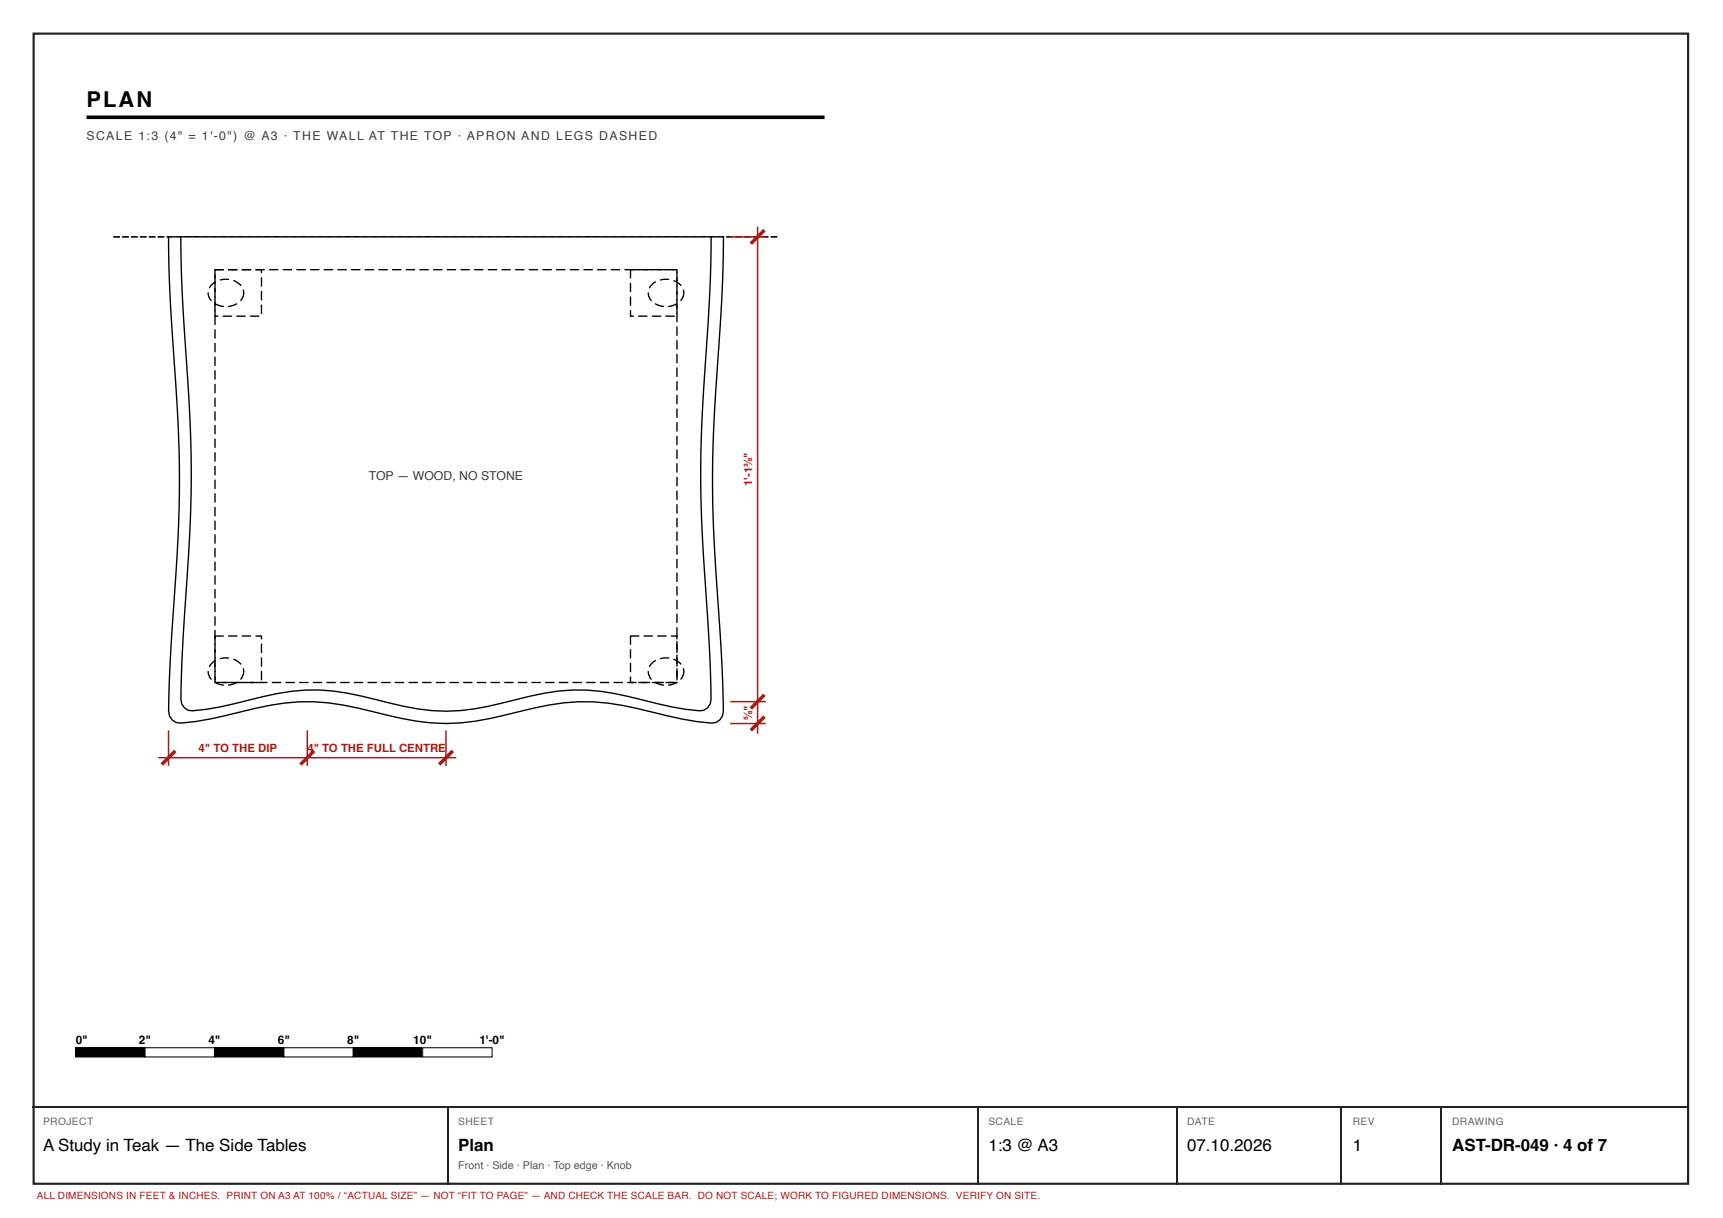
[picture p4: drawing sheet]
<svg xmlns="http://www.w3.org/2000/svg" width="420mm" height="297mm" viewBox="0 0 420 297" stroke-linecap="round" stroke-linejoin="round" font-family="sans-serif">
<path d="M8.2 8.2h403.5v280.5h-403.5z" fill="none" stroke="#222" stroke-width=".53"/>
<path d="M21.1 28.6h180" fill="none" stroke="#000" stroke-width=".87" stroke-linecap="butt"/>
<path d="M27.6 57.6h1.5a.2 .2 0 0 1 .2 .2 .2 .2 0 0 1-.2 .2h-1.4zM29.8 57.6h1.5a.2 .2 0 0 1 .2 .2 .2 .2 0 0 1-.2 .2h-1.4zM32 57.6h1.4a.2 .2 0 0 1 .2 .2 .2 .2 0 0 1-.2 .2h-1.4zM34.1 57.6h1.5a.2 .2 0 0 1 .2 .2 .2 .2 0 0 1-.2 .2h-1.4zM36.3 57.6h1.5a.2 .2 0 0 1 .2 .2 .2 .2 0 0 1-.2 .2h-1.4zM38.5 57.6h1.4a.2 .2 0 0 1 .2 .2 .2 .2 0 0 1-.2 .2h-1.4zM40.6 57.6h1.5a.2 .2 0 0 1 .2 .2 .2 .2 0 0 1-.2 .2h-1.4zM42.8 57.6h1.5a.2 .2 0 0 1 .2 .2 .2 .2 0 0 1-.2 .2h-1.4zM45 57.6h1.4a.2 .2 0 0 1 .2 .2 .2 .2 0 0 1-.2 .2h-1.4zM47.1 57.6h1.5a.2 .2 0 0 1 .2 .2 .2 .2 0 0 1-.2 .2h-1.4zM49.3 57.6h1.5a.2 .2 0 0 1 .2 .2 .2 .2 0 0 1-.2 .2h-1.4zM51.5 57.6h1.4a.2 .2 0 0 1 .2 .2 .2 .2 0 0 1-.2 .2h-1.4zM53.6 57.6h1.5a.2 .2 0 0 1 .2 .2 .2 .2 0 0 1-.2 .2h-1.4zM55.8 57.6h1.5a.2 .2 0 0 1 .2 .2 .2 .2 0 0 1-.2 .2h-1.4zM58 57.6h1.4a.2 .2 0 0 1 .2 .2 .2 .2 0 0 1-.2 .2h-1.4zM60.1 57.6h1.5a.2 .2 0 0 1 .2 .2 .2 .2 0 0 1-.2 .2h-1.4zM62.3 57.6h1.5a.2 .2 0 0 1 .2 .2 .2 .2 0 0 1-.2 .2h-1.4zM64.5 57.6h1.4a.2 .2 0 0 1 .2 .2 .2 .2 0 0 1-.2 .2h-1.4zM66.6 57.6h1.5a.2 .2 0 0 1 .2 .2 .2 .2 0 0 1-.2 .2h-1.4zM68.8 57.6h1.5a.2 .2 0 0 1 .2 .2 .2 .2 0 0 1-.2 .2h-1.4zM71 57.6h1.4a.2 .2 0 0 1 .2 .2 .2 .2 0 0 1-.2 .2h-1.4zM73.1 57.6h1.5a.2 .2 0 0 1 .2 .2 .2 .2 0 0 1-.2 .2h-1.4zM75.3 57.6h1.5a.2 .2 0 0 1 .2 .2 .2 .2 0 0 1-.2 .2h-1.4zM77.5 57.6h1.4a.2 .2 0 0 1 .2 .2 .2 .2 0 0 1-.2 .2h-1.4zM79.6 57.6h1.5a.2 .2 0 0 1 .2 .2 .2 .2 0 0 1-.2 .2h-1.4zM81.8 57.6h1.5a.2 .2 0 0 1 .2 .2 .2 .2 0 0 1-.2 .2h-1.4zM84 57.6h1.4a.2 .2 0 0 1 .2 .2 .2 .2 0 0 1-.2 .2h-1.4zM86.1 57.6h1.5a.2 .2 0 0 1 .2 .2 .2 .2 0 0 1-.2 .2h-1.4zM88.3 57.6h1.5a.2 .2 0 0 1 .2 .2 .2 .2 0 0 1-.2 .2h-1.4zM90.5 57.6h1.4a.2 .2 0 0 1 .2 .2 .2 .2 0 0 1-.2 .2h-1.4zM92.6 57.6h1.5a.2 .2 0 0 1 .2 .2 .2 .2 0 0 1-.2 .2h-1.4zM94.8 57.6h1.5a.2 .2 0 0 1 .2 .2 .2 .2 0 0 1-.2 .2h-1.4zM97 57.6h1.4a.2 .2 0 0 1 .2 .2 .2 .2 0 0 1-.2 .2h-1.4zM99.1 57.6h1.5a.2 .2 0 0 1 .2 .2 .2 .2 0 0 1-.2 .2h-1.4zM101.3 57.6h1.5a.2 .2 0 0 1 .2 .2 .2 .2 0 0 1-.2 .2h-1.4zM103.5 57.6h1.4a.2 .2 0 0 1 .2 .2 .2 .2 0 0 1-.2 .2h-1.4zM105.6 57.6h1.5a.2 .2 0 0 1 .2 .2 .2 .2 0 0 1-.2 .2h-1.4zM107.8 57.6h1.5a.2 .2 0 0 1 .2 .2 .2 .2 0 0 1-.2 .2h-1.4zM110 57.6h1.4a.2 .2 0 0 1 .2 .2 .2 .2 0 0 1-.2 .2h-1.4zM112.1 57.6h1.5a.2 .2 0 0 1 .2 .2 .2 .2 0 0 1-.2 .2h-1.4zM114.3 57.6h1.5a.2 .2 0 0 1 .2 .2 .2 .2 0 0 1-.2 .2h-1.4zM116.5 57.6h1.4a.2 .2 0 0 1 .2 .2 .2 .2 0 0 1-.2 .2h-1.4zM118.6 57.6h1.5a.2 .2 0 0 1 .2 .2 .2 .2 0 0 1-.2 .2h-1.4zM120.8 57.6h1.5a.2 .2 0 0 1 .2 .2 .2 .2 0 0 1-.2 .2h-1.4zM123 57.6h1.4a.2 .2 0 0 1 .2 .2 .2 .2 0 0 1-.2 .2h-1.4zM125.1 57.6h1.5a.2 .2 0 0 1 .2 .2 .2 .2 0 0 1-.2 .2h-1.4zM127.3 57.6h1.5a.2 .2 0 0 1 .2 .2 .2 .2 0 0 1-.2 .2h-1.4zM129.5 57.6h1.4a.2 .2 0 0 1 .2 .2 .2 .2 0 0 1-.2 .2h-1.4zM131.6 57.6h1.5a.2 .2 0 0 1 .2 .2 .2 .2 0 0 1-.2 .2h-1.4zM133.8 57.6h1.5a.2 .2 0 0 1 .2 .2 .2 .2 0 0 1-.2 .2h-1.4zM136 57.6h1.4a.2 .2 0 0 1 .2 .2 .2 .2 0 0 1-.2 .2h-1.4zM138.1 57.6h1.5a.2 .2 0 0 1 .2 .2 .2 .2 0 0 1-.2 .2h-1.4zM140.3 57.6h1.5a.2 .2 0 0 1 .2 .2 .2 .2 0 0 1-.2 .2h-1.4zM142.5 57.6h1.4a.2 .2 0 0 1 .2 .2 .2 .2 0 0 1-.2 .2h-1.4zM144.6 57.6h1.5a.2 .2 0 0 1 .2 .2 .2 .2 0 0 1-.2 .2h-1.4zM146.8 57.6h1.5a.2 .2 0 0 1 .2 .2 .2 .2 0 0 1-.2 .2h-1.4zM149 57.6h1.4a.2 .2 0 0 1 .2 .2 .2 .2 0 0 1-.2 .2h-1.4zM151.1 57.6h1.5a.2 .2 0 0 1 .2 .2 .2 .2 0 0 1-.2 .2h-1.4zM153.3 57.6h1.5a.2 .2 0 0 1 .2 .2 .2 .2 0 0 1-.2 .2h-1.4zM155.5 57.6h1.4a.2 .2 0 0 1 .2 .2 .2 .2 0 0 1-.2 .2h-1.4zM157.6 57.6h1.5a.2 .2 0 0 1 .2 .2 .2 .2 0 0 1-.2 .2h-1.4zM159.8 57.6h1.5a.2 .2 0 0 1 .2 .2 .2 .2 0 0 1-.2 .2h-1.4zM162 57.6h1.4a.2 .2 0 0 1 .2 .2 .2 .2 0 0 1-.2 .2h-1.4zM164.1 57.6h1.5a.2 .2 0 0 1 .2 .2 .2 .2 0 0 1-.2 .2h-1.4zM166.3 57.6h1.5a.2 .2 0 0 1 .2 .2 .2 .2 0 0 1-.2 .2h-1.4zM168.5 57.6h1.4a.2 .2 0 0 1 .2 .2 .2 .2 0 0 1-.2 .2h-1.4zM170.6 57.6h1.5a.2 .2 0 0 1 .2 .2 .2 .2 0 0 1-.2 .2h-1.4zM172.8 57.6h1.5a.2 .2 0 0 1 .2 .2 .2 .2 0 0 1-.2 .2h-1.4zM175 57.6h1.4a.2 .2 0 0 1 .2 .2 .2 .2 0 0 1-.2 .2h-1.4zM177.1 57.6h1.5a.2 .2 0 0 1 .2 .2 .2 .2 0 0 1-.2 .2h-1.4zM179.3 57.6h1.5a.2 .2 0 0 1 .2 .2 .2 .2 0 0 1-.2 .2h-1.4zM181.5 57.6h1.4a.2 .2 0 0 1 .2 .2 .2 .2 0 0 1-.2 .2h-1.4zM183.6 57.6h1.5a.2 .2 0 0 1 .2 .2 .2 .2 0 0 1-.2 .2h-1.4zM185.8 57.6h1.5a.2 .2 0 0 1 .2 .2 .2 .2 0 0 1-.2 .2h-1.4zM188 57.6h1.4a.2 .2 0 0 1 .2 .2 .2 .2 0 0 1-.2 .2h-1.4z" fill="#000"/>
<path d="M41.1 57.8h135.3a628.5 628.5 0 0 1-2.1 41.7 345.4 345.4 0 0 0 1.1 51.4l.7 12.9 .3 9.6a2.81 2.81 0 0 1-3 2.9 98.8 98.8 0 0 1-17.9-3.5 49.9 49.9 0 0 0-25.2-.2l-3.6 .9a62.3 62.3 0 0 1-21.5 2.8 110.1 110.1 0 0 1-18-3.7 49.7 49.7 0 0 0-25.1 .2l-3.6 .8a81.2 81.2 0 0 1-14.4 2.7 2.81 2.81 0 0 1-3-2.9 898.1 898.1 0 0 1 2.3-41.7 346.6 346.6 0 0 0-1.2-48.2 357.4 357.4 0 0 1-1.1-25.7z" fill="#fff"/>
<path d="M41.1 57.8h135.3a628.5 628.5 0 0 1-2.1 41.7 345.4 345.4 0 0 0 1.1 51.4l.7 12.9 .3 9.6a2.81 2.81 0 0 1-3 2.9 98.8 98.8 0 0 1-17.9-3.5 49.9 49.9 0 0 0-25.2-.2l-3.6 .9a62.3 62.3 0 0 1-21.5 2.8 110.1 110.1 0 0 1-18-3.7 49.7 49.7 0 0 0-25.1 .2l-3.6 .8a81.2 81.2 0 0 1-14.4 2.7 2.81 2.81 0 0 1-3-2.9 898.1 898.1 0 0 1 2.3-41.7 346.6 346.6 0 0 0-1.2-48.2 357.4 357.4 0 0 1-1.1-25.7zM44.1 57.8a620.4 620.4 0 0 0 2 40.7 342.4 342.4 0 0 1-1 50.1l-.7 12.5-.3 9.4a2.71 2.71 0 0 0 2.9 2.8 92.6 92.6 0 0 0 17.1-3.4 46.7 46.7 0 0 1 24.1-.2l3.4 .9a58.4 58.4 0 0 0 20.6 2.7 103.6 103.6 0 0 0 17.2-3.6 46.6 46.6 0 0 1 24 .2l3.4 .8a75.9 75.9 0 0 0 13.8 2.6 2.71 2.71 0 0 0 2.8-2.8 893.5 893.5 0 0 0-2.2-40.7 344.3 344.3 0 0 1 1.2-47 354.9 354.9 0 0 0 1-25" fill="none" stroke="#000" stroke-width=".33"/>
<g fill="#000">
<path d="M18.5 255.5h16.9v2.2h-16.9z"/>
<path d="M55.6 65.6h2.2l.1 .2-.1 .1h-2zM59 65.6h2.1l.2 .2-.2 .1h-2zM62.3 65.6h2.1l.2 .2-.2 .1h-2zM65.6 65.6h2.2l.1 .2-.1 .1h-2zM69 65.6h2.1l.2 .2-.2 .1h-2zM72.3 65.6h2.1l.2 .2-.2 .1h-2zM75.6 65.6h2.2l.1 .2-.1 .1h-2zM79 65.6h2.1l.2 .2-.2 .1h-2zM82.3 65.6h2.1l.2 .2-.2 .1h-2zM85.6 65.6h2.2l.1 .2-.1 .1h-2zM89 65.6h2.1l.2 .2-.2 .1h-2zM92.3 65.6h2.1l.2 .2-.2 .1h-2zM95.6 65.6h2.2l.1 .2-.1 .1h-2zM99 65.6h2.1l.2 .2-.2 .1h-2zM102.3 65.6h2.1l.2 .2-.2 .1h-2zM105.6 65.6h2.2l.1 .2-.1 .1h-2zM109 65.6h2.1l.2 .2-.2 .1h-2zM112.3 65.6h2.1l.2 .2-.2 .1h-2zM115.6 65.6h2.2l.1 .2-.1 .1h-2zM119 65.6h2.1l.2 .2-.2 .1h-2zM122.3 65.6h2.1l.2 .2-.2 .1h-2zM125.6 65.6h2.2l.1 .2-.1 .1h-2zM129 65.6h2.1l.2 .2-.2 .1h-2zM132.3 65.6h2.1l.2 .2-.2 .1h-2zM135.6 65.6h2.2l.1 .2-.1 .1h-2zM139 65.6h2.1l.2 .2-.2 .1h-2zM142.3 65.6h2.1l.2 .2-.2 .1h-2zM145.6 65.6h2.2l.1 .2-.1 .1h-2zM149 65.6h2.1l.2 .2-.2 .1h-2zM152.3 65.6h2.1l.2 .2-.2 .1h-2zM155.6 65.6h2.2l.1 .2-.1 .1h-2zM159 65.6h2.1l.2 .2-.2 .1h-2zM162.3 65.6h2.1l.2 .2-.2 .1h-2zM165 66.3l.3 .1v2l-.2 .2-.2-.2zM165 69.6l.3 .2v2l-.2 .1-.2-.1zM165 73l.3 .1v2l-.2 .2-.2-.2zM165 76.3l.3 .1v2l-.2 .2-.2-.2zM165 79.6l.3 .2v2l-.2 .1-.2-.1zM165 83l.3 .1v2l-.2 .2-.2-.2zM165 86.3l.3 .1v2l-.2 .2-.2-.2zM165 89.6l.3 .2v2l-.2 .1-.2-.1zM165 93l.3 .1v2l-.2 .2-.2-.2zM165 96.3l.3 .1v2l-.2 .2-.2-.2zM165 99.6l.3 .2v2l-.2 .1-.2-.1zM165 103l.3 .1v2l-.2 .2-.2-.2zM165 106.3l.3 .1v2l-.2 .2-.2-.2zM165 109.6l.3 .2v2l-.2 .1-.2-.1zM165 113l.3 .1v2l-.2 .2-.2-.2zM165 116.3l.3 .1v2l-.2 .2-.2-.2zM165 119.6l.3 .2v2l-.2 .1-.2-.1zM165 123l.3 .1v2l-.2 .2-.2-.2zM165 126.3l.3 .1v2l-.2 .2-.2-.2zM165 129.6l.3 .2v2l-.2 .1-.2-.1zM165 133l.3 .1v2l-.2 .2-.2-.2zM165 136.3l.3 .1v2l-.2 .2-.2-.2zM165 139.6l.3 .2v2l-.2 .1-.2-.1zM165 143l.3 .1v2l-.2 .2-.2-.2zM165 146.3l.3 .1v2l-.2 .2-.2-.2zM165 149.6l.3 .2v2l-.2 .1-.2-.1zM165 153l.3 .1v2l-.2 .2-.2-.2zM165 156.3l.3 .1v2l-.2 .2-.2-.2zM165 159.6l.3 .2v2l-.2 .1-.2-.1zM165 163l.3 .1v2l-.2 .2-.2-.2zM163 166.3h2.1l.2 .1-.2 .2h-2zM159.6 166.3h2.2l.1 .1-.1 .2h-2zM156.3 166.3h2.1l.2 .1-.2 .2h-2zM153 166.3h2.1l.2 .1-.2 .2h-2zM149.6 166.3h2.2l.1 .1-.1 .2h-2zM146.3 166.3h2.1l.2 .1-.2 .2h-2zM143 166.3h2.1l.2 .1-.2 .2h-2zM139.6 166.3h2.2l.1 .1-.1 .2h-2zM136.3 166.3h2.1l.2 .1-.2 .2h-2zM133 166.3h2.1l.2 .1-.2 .2h-2zM129.6 166.3h2.2l.1 .1-.1 .2h-2zM126.3 166.3h2.1l.2 .1-.2 .2h-2zM123 166.3h2.1l.2 .1-.2 .2h-2zM119.6 166.3h2.2l.1 .1-.1 .2h-2zM116.3 166.3h2.1l.2 .1-.2 .2h-2zM113 166.3h2.1l.2 .1-.2 .2h-2zM109.6 166.3h2.2l.1 .1-.1 .2h-2zM106.3 166.3h2.1l.2 .1-.2 .2h-2zM103 166.3h2.1l.2 .1-.2 .2h-2zM99.6 166.3h2.2l.1 .1-.1 .2h-2zM96.3 166.3h2.1l.2 .1-.2 .2h-2zM93 166.3h2.1l.2 .1-.2 .2h-2zM89.6 166.3h2.2l.1 .1-.1 .2h-2zM86.3 166.3h2.1l.2 .1-.2 .2h-2zM83 166.3h2.1l.2 .1-.2 .2h-2zM79.6 166.3h2.2l.1 .1-.1 .2h-2zM76.3 166.3h2.1l.2 .1-.2 .2h-2zM73 166.3h2.1l.2 .1-.2 .2h-2zM69.6 166.3h2.2l.1 .1-.1 .2h-2zM66.3 166.3h2.1l.2 .1-.2 .2h-2zM63 166.3h2.1l.2 .1-.2 .2h-2zM59.6 166.3h2.2l.1 .1-.1 .2h-2zM56.3 166.3h2.1l.2 .1-.2 .2h-2zM53 166.3h2.1l.2 .1-.2 .2h-2zM52.3 163.6l.3 .2v2l-.2 .1-.1-.1zM52.3 160.3l.3 .1v2l-.2 .2-.1-.2zM52.3 157l.3 .1v2l-.2 .2-.1-.2zM52.3 153.6l.3 .2v2l-.2 .1-.1-.1zM52.3 150.3l.3 .1v2l-.2 .2-.1-.2zM52.3 147l.3 .1v2l-.2 .2-.1-.2zM52.3 143.6l.3 .2v2l-.2 .1-.1-.1zM52.3 140.3l.3 .1v2l-.2 .2-.1-.2zM52.3 137l.3 .1v2l-.2 .2-.1-.2zM52.3 133.6l.3 .2v2l-.2 .1-.1-.1zM52.3 130.3l.3 .1v2l-.2 .2-.1-.2zM52.3 127l.3 .1v2l-.2 .2-.1-.2zM52.3 123.6l.3 .2v2l-.2 .1-.1-.1zM52.3 120.3l.3 .1v2l-.2 .2-.1-.2zM52.3 117l.3 .1v2l-.2 .2-.1-.2zM52.3 113.6l.3 .2v2l-.2 .1-.1-.1zM52.3 110.3l.3 .1v2l-.2 .2-.1-.2zM52.3 107l.3 .1v2l-.2 .2-.1-.2zM52.3 103.6l.3 .2v2l-.2 .1-.1-.1zM52.3 100.3l.3 .1v2l-.2 .2-.1-.2zM52.3 97l.3 .1v2l-.2 .2-.1-.2zM52.3 93.6l.3 .2v2l-.2 .1-.1-.1zM52.3 90.3l.3 .1v2l-.2 .2-.1-.2zM52.3 87l.3 .1v2l-.2 .2-.1-.2zM52.3 83.6l.3 .2v2l-.2 .1-.1-.1zM52.3 80.3l.3 .1v2l-.2 .2-.1-.2zM52.3 77l.3 .1v2l-.2 .2-.1-.2zM52.3 73.6l.3 .2v2l-.2 .1-.1-.1zM52.3 70.3l.3 .1v2l-.2 .2-.1-.2zM52.3 67l.3 .1v2l-.2 .2-.1-.2zM52.3 65.6h2.1l.2 .2-.2 .1h-2z"/>
<path d="M55.6 65.6h2.2l.1 .2-.1 .1h-2zM59 65.6h2.1l.2 .2-.2 .1h-2zM62.3 65.6h1.5l.1 .9h-.3v-.7h.2v.1h-1.4zM63.6 67.6l.3 .2v2l-.1 .1-.2-.1zM63.6 71l.3 .1v2l-.1 .2-.2-.2zM63.6 74.3l.3 .1v2l-.1 .2-.2-.2zM61 77l2.1-.1 .2 .2-.2 .2h-2zM57.6 77l2.2-.1 .1 .2-.1 .2h-2zM54.3 77l2.1-.1 .2 .2-.2 .2h-2zM52.3 75.6l.3 .2v1.3h-.2v-.2h.8v.4l-.9-.1zM52.3 72.3l.3 .1v2l-.2 .2-.1-.2zM52.3 69l.3 .1v2l-.2 .2-.1-.2zM52.3 65.6h2.1l.2 .2-.2 .1h-2v-.1h.2v2l-.2 .1-.1-.1z"/>
<path d="M55.6 74.6l2.1-.7 .1 .2a2.63 2.63 0 0 1-2.2 .6zM52.4 74l2.1 .6 .1 .2a3 3 0 0 1-2.2-.7zM50.6 71.3l.3 .1 .1 .8 .6 1-.1 .2a2.24 2.24 0 0 1-.9-2.1zM51.4 69.4l1-.8 .2 .1v.2l-1.6 1.4-.1-.2zM53.7 68.1l1.4-.2 .6 .1 .2 .2-.1 .1-2.1 .1zM56.9 68.3a2.7 2.7 0 0 1 2 1.4h-.3l-1.7-1.1zM59.2 70.6h.2a2.31 2.31 0 0 1-.7 2.8l-.1-.1a3.3 3.3 0 0 0 .6-2.7z"/>
<path d="M157 65.6h2.1l.2 .2-.2 .1h-2zM160.3 65.6h2.1l.2 .2-.2 .1h-2zM163.6 65.6h1.6l.1 .9h-.4v-.7h.2v.1h-1.3zM165 67.6l.3 .2v2l-.2 .1-.2-.1zM165 71l.3 .1v2l-.2 .2-.2-.2zM165 74.3l.3 .1v2l-.2 .2-.2-.2zM162.3 77l2.1-.1 .2 .2-.2 .2h-2zM159 77l2.1-.1 .2 .2-.2 .2h-2zM155.6 77l2.2-.1 .1 .2-.1 .2h-2zM153.6 75.6l.3 .2v1.3h-.1v-.2h.7v.4l-.9-.1zM153.6 72.3l.3 .1v2l-.1 .2-.2-.2zM153.6 69l.3 .1v2l-.1 .2-.2-.2zM153.6 65.6h2.2l.1 .2-.1 .1h-2v-.1h.1v2l-.1 .1-.2-.1z"/>
<path d="M163 74.6l2-.7 .2 .2a2.63 2.63 0 0 1-2.3 .6zM159.8 74l2.1 .6v.2a3 3 0 0 1-2.2-.7zM158 71.3l.3 .1 .1 .8 .6 1-.1 .2a2.24 2.24 0 0 1-.9-2.1zM158.7 69.4l1-.8 .3 .1v.2l-1.7 1.4v-.2zM161 68.1l1.4-.2 .7 .1 .1 .2-.1 .1-2 .1zM164.3 68.3a2.7 2.7 0 0 1 1.9 1.4h-.2l-1.7-1.1zM166.6 70.6h.1a2.31 2.31 0 0 1-.7 2.8l-.1-.1a3.3 3.3 0 0 0 .7-2.7z"/>
<path d="M55.6 155l2.2-.1 .1 .2-.1 .2h-2zM59 155l2.1-.1 .2 .2-.2 .2h-2zM62.3 155l1.5-.1 .1 .9h-.3v-.7h.2v.2h-1.4zM63.6 157l.3 .1v2l-.1 .2-.2-.2zM63.6 160.3l.3 .1v2l-.1 .2-.2-.2zM63.6 163.6l.3 .2v2l-.1 .1-.2-.1zM61 166.3h2.1l.2 .1-.2 .2h-2zM57.6 166.3h2.2l.1 .1-.1 .2h-2zM54.3 166.3h2.1l.2 .1-.2 .2h-2zM52.3 165l.3 .1v1.3h-.2v-.1h.8v.3l-.9-.1zM52.3 161.6l.3 .2v2l-.2 .1-.1-.1zM52.3 158.3l.3 .1v2l-.2 .2-.1-.2zM52.3 155l2.1-.1 .2 .2-.2 .2h-2v-.2h.2v2l-.2 .2-.1-.2z"/>
<path d="M157 155l2.1-.1 .2 .2-.2 .2h-2zM160.3 155l2.1-.1 .2 .2-.2 .2h-2zM163.6 155l1.6-.1 .1 .9h-.4v-.7h.2v.2h-1.3zM165 157l.3 .1v2l-.2 .2-.2-.2zM165 160.3l.3 .1v2l-.2 .2-.2-.2zM165 163.6l.3 .2v2l-.2 .1-.2-.1zM162.3 166.3h2.1l.2 .1-.2 .2h-2zM159 166.3h2.1l.2 .1-.2 .2h-2zM155.6 166.3h2.2l.1 .1-.1 .2h-2zM153.6 165l.3 .1v1.3h-.1v-.1h.7v.3l-.9-.1zM153.6 161.6l.3 .2v2l-.1 .1-.2-.1zM153.6 158.3l.3 .1v2l-.1 .2-.2-.2zM153.6 155l2.2-.1 .1 .2-.1 .2h-2v-.2h.1v2l-.1 .2-.2-.2z"/>
<path d="M55.6 167l2.1-.7 .1 .1a2.63 2.63 0 0 1-2.2 .7zM52.4 166.3l2.1 .6 .1 .2a3 3 0 0 1-2.2-.7zM50.6 163.7h.3l.1 .8 .6 1-.1 .3a2.24 2.24 0 0 1-.9-2.1zM51.4 161.8l1-.8h.2v.2l-1.6 1.4-.1-.2zM53.7 160.5l1.4-.2h.6l.2 .2-.1 .1-2.1 .2zM56.9 160.7a2.7 2.7 0 0 1 2 1.3l-.3 .1-1.7-1.2zM59.2 163l.2-.1a2.31 2.31 0 0 1-.7 2.8l-.1-.1a3.3 3.3 0 0 0 .6-2.6z"/>
<path d="M163 167l2-.7 .2 .1a2.63 2.63 0 0 1-2.3 .7zM159.8 166.3l2.1 .6v.2a3 3 0 0 1-2.2-.7zM158 163.7h.3l.1 .8 .6 1-.1 .3a2.24 2.24 0 0 1-.9-2.1zM158.7 161.8l1-.8h.3v.2l-1.7 1.4v-.2zM161 160.5l1.4-.2h.7l.1 .2-.1 .1-2 .2zM164.3 160.7a2.7 2.7 0 0 1 1.9 1.3l-.2 .1-1.7-1.2zM166.6 163l.1-.1a2.31 2.31 0 0 1-.7 2.8l-.1-.1a3.3 3.3 0 0 0 .7-2.6z"/>
</g>
<path d="M178.1 57.8h8.7M184.8 55.3v123.6M41.1 178.1v8.7M74.9 178.1v8.7M108.8 178.1v8.7M178.1 171.1h8.7M178.1 176.4h8.7M38.6 184.8h72.7" fill="none" stroke="#a51d17" stroke-width=".37"/>
<path d="M186.4 56.1l-3.3 3.3M186.4 169.4l-3.3 3.4M186.4 174.8l-3.3 3.3M42.8 183.1l-3.4 3.3M76.6 183.1l-3.3 3.3M110.4 183.1l-3.3 3.3" fill="none" stroke="#a51d17" stroke-width=".85" stroke-linecap="butt"/>
<path d="M18.5 255.5h16.9v2.2h-16.9z" fill="none" stroke="#000" stroke-width=".25"/>
<path d="M35.4 255.5h16.9v2.2h-16.9z" fill="#fff"/>
<path d="M35.4 255.5h16.9v2.2h-16.9zM52.3 255.5h16.9v2.2h-16.9z" fill="none" stroke="#000" stroke-width=".25"/>
<path d="M52.3 255.5h16.9v2.2h-16.9z" fill="#000"/>
<path d="M69.2 255.5h17v2.2h-17z" fill="#fff"/>
<path d="M69.2 255.5h17v2.2h-17zM86.2 255.5h16.9v2.2h-16.9z" fill="none" stroke="#000" stroke-width=".25"/>
<path d="M86.2 255.5h16.9v2.2h-16.9z" fill="#000"/>
<path d="M103.1 255.5h16.9v2.2h-16.9z" fill="#fff"/>
<path d="M103.1 255.5h16.9v2.2h-16.9z" fill="none" stroke="#000" stroke-width=".25"/>
<path d="M7.9 270h404.1M109.1 270.1v18.8M238.5 270.1v18.8M286.9 270.1v18.8M327.2 270.1v18.8M351.5 270.1v18.8" fill="none" stroke="#222" stroke-width=".26"/>
<text font-size="5.3" x="21.1" y="26.1">PLAN</text>
<g font-size="4.1">
<text x="10.5" y="280.7">A Study in Teak — The Side Tables</text>
<text x="111.8" y="280.7">Plan</text>
<text x="241" y="280.7">1:3 @ A3</text>
<text x="289.5" y="280.7">07.10.2026</text>
<text x="329.9" y="280.7">1</text>
<text x="354.1" y="280.7">AST-DR-049 · 4 of 7</text>
</g>
<g font-size="3" fill="#3d3d3d">
<text x="21.1" y="34.1">SCALE 1:3 (4&quot; = 1'-0&quot;) @ A3 · THE WALL AT THE TOP · APRON AND LEGS DASHED</text>
<text x="89.9" y="117.1">TOP — WOOD, NO STONE</text>
</g>
<g font-size="2.9">
<text x="18.5" y="254.5">0&quot;</text>
<text x="33.9" y="254.5">2&quot;</text>
<text x="50.8" y="254.5">4&quot;</text>
<text x="67.7" y="254.5">6&quot;</text>
<text x="84.7" y="254.5">8&quot;</text>
<text x="100.8" y="254.5">10&quot;</text>
<text x="116.9" y="254.5">1'-0&quot;</text>
</g>
<g font-size="2.8" fill="#a51d17">
<text x="183.4" y="118.6" transform="rotate(-90 183.4 118.6)">1'-1⅜&quot;</text>
<text x="183.4" y="175.6" transform="rotate(-90 183.4 175.6)">⅝&quot;</text>
<text x="48.4" y="183.4">4&quot; TO THE DIP</text>
<text x="75" y="183.4">4&quot; TO THE FULL CENTRE</text>
</g>
<text font-size="2.6" fill="#555" x="111.8" y="285">Front · Side · Plan · Top edge · Knob</text>
<g font-size="2.5" fill="#666">
<text x="10.5" y="274.4">PROJECT</text>
<text x="111.8" y="274.4">SHEET</text>
<text x="241" y="274.4">SCALE</text>
<text x="289.5" y="274.4">DATE</text>
<text x="329.9" y="274.4">REV</text>
<text x="354.1" y="274.4">DRAWING</text>
</g>
<text font-size="2.4" fill="#a51d17" x="9" y="292.4">ALL DIMENSIONS IN FEET &amp; INCHES. PRINT ON A3 AT 100% / “ACTUAL SIZE” — NOT “FIT TO PAGE” — AND CHECK THE SCALE BAR. DO NOT SCALE; WORK TO FIGURED DIMENSIONS. VERIFY ON SITE.</text>
</svg>
